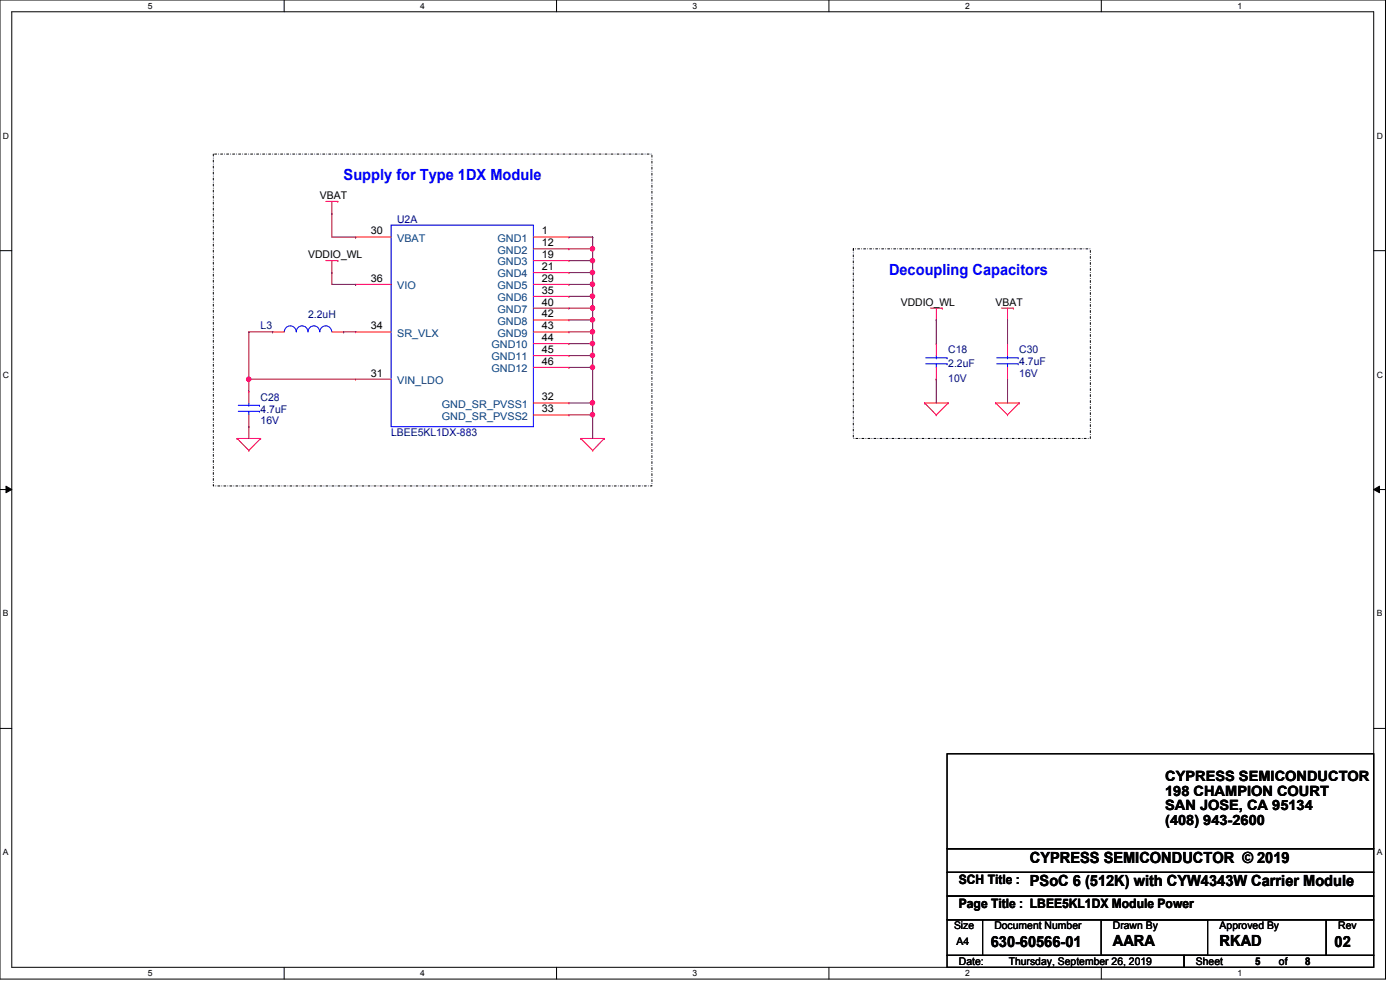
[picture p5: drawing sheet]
<svg xmlns="http://www.w3.org/2000/svg" width="297mm" height="210mm" viewBox="0 0 297 210" stroke-linecap="round" stroke-linejoin="round" font-family="sans-serif">
<path d="M0 0h293.9v207.7h-293.9zM2.5 2.5h288.9v202.7h-288.9z" fill="none" stroke="#000" stroke-width=".21"/>
<g fill="#fff">
<path d="M31.4 .3h.9v1.9h-.9z"/>
<path d="M31.4 205.4h.9v2h-.9z"/>
</g>
<path d="M60.3 0v2.5M60.3 205.2v2.5" fill="none" stroke="#000" stroke-width=".21"/>
<g fill="#fff">
<path d="M89.2 .3h.9v1.9h-.9z"/>
<path d="M89.2 205.4h.9v2h-.9z"/>
</g>
<path d="M118.1 0v2.5M118.1 205.2v2.5" fill="none" stroke="#000" stroke-width=".21"/>
<g fill="#fff">
<path d="M146.9 .3h1v1.9h-1z"/>
<path d="M146.9 205.4h1v2h-1z"/>
</g>
<path d="M175.9 0v2.5M175.9 205.2v2.5" fill="none" stroke="#000" stroke-width=".21"/>
<g fill="#fff">
<path d="M204.7 .3h1v1.9h-1z"/>
<path d="M204.7 205.4h1v2h-1z"/>
</g>
<path d="M233.6 0v2.5M233.6 205.2v2.5" fill="none" stroke="#000" stroke-width=".21"/>
<g fill="#fff">
<path d="M262.5 .3h1v1.9h-1z"/>
<path d="M262.5 205.4h1v2h-1z"/>
<path d="M.6 27.8h1.3v2h-1.3z"/>
<path d="M292.1 27.8h1.2v2h-1.2z"/>
<path d="M.6 78.5h1.3v2h-1.3z"/>
<path d="M292.1 78.5h1.2v2h-1.2z"/>
</g>
<path d="M0 53.2h2.5M291.4 53.2h2.5" fill="none" stroke="#000" stroke-width=".21"/>
<g fill="#fff">
<path d="M.6 129.2h1.2v1.9h-1.2z"/>
<path d="M292.1 129.2h1.1v1.9h-1.1z"/>
</g>
<path d="M0 103.8h2.5M1.3 103.1l1.2 .7-1.2 .7zM291.4 103.8l1.3-.7v1.4zM291.4 103.8h2.5" fill="none" stroke="#000" stroke-width=".21"/>
<path d="M1.3 103.1l1.2 .7-1.2 .7zM291.4 103.8l1.3-.7v1.4z" fill="#000"/>
<g fill="#fff">
<path d="M.6 179.8h1.2v2h-1.2z"/>
<path d="M292.1 179.8h1.1v2h-1.1z"/>
</g>
<path d="M0 154.5h2.5M200.9 159.9h90.5v20.1h-90.5zM291.4 154.5h2.5M200.9 180h90.5v5h-90.5zM200.9 185h90.5v5.1h-90.5zM200.9 195.1h7.5v7.5h-7.5zM200.9 190.1h90.5v5h-90.5zM208.4 195.1h72.9v7.5h-72.9zM233.6 195.1h22.6v7.5h-22.6zM281.3 195.1h10.1v7.5h-10.1zM200.9 202.6h50.3v2.6h-50.3zM251.2 202.6h40.2v2.6h-40.2z" fill="none" stroke="#000" stroke-width=".21"/>
<path d="M45.3 32.7h93v70.4h-93zM181 52.8h50.3v40.2h-50.3z" fill="none" stroke="#000" stroke-width=".21" stroke-dasharray=".4 .4 0 .4"/>
<g fill="none" stroke="#f00" stroke-width=".21">
<path d="M69.1 55.3h2.6M69.1 42.7h2.6M70.4 57.8h.1M70.4 45.3h.1M70.4 42.7v2.6M70.4 55.3v2.5M71.7 55.3h.1M71.7 42.7h.1M75.4 50.3h.1M75.4 50.3h7.6M113.2 55.3h7.5M113.2 50.3h7.5"/>
<path d="M113.2 52.8h7.5M113.2 57.8h7.5M120.7 50.3h.1M120.7 52.8h.1M120.7 55.3h.1M120.7 57.8h.1M57.8 70.4h.1M57.8 70.4h2.5M70.4 70.4h2.5M72.9 70.4h.1M75.4 60.3h.1M75.4 70.4h.1"/>
<path d="M75.4 60.3h7.6M75.4 70.4h7.6M113.2 65.4h7.5M113.2 60.3h7.5M113.2 70.4h7.5M113.2 62.9h7.5M113.2 67.9h7.5M113.2 72.9h7.5M113.2 75.4h7.5M113.2 77.9h7.5M120.7 60.3h.1M120.7 62.9h.1"/>
<path d="M120.7 65.4h.1M120.7 67.9h.1M120.7 70.4h.1M120.7 72.9h.1M120.7 75.4h.1M120.7 77.9h.1M197.4 65.4h2.5M198.6 67.9h.1M198.6 72.9h.1M198.6 65.4v2.5M198.6 72.9v2.5M198.6 77.9v2.5"/>
<path d="M199.9 65.4h.1M212.5 65.4h2.5M213.7 67.9h.1M213.7 72.9h.1M213.7 65.4v2.5M213.7 72.9v2.5M213.7 77.9v2.5M215 65.4h.1M50.3 93h.1M50.3 93h5M50.3 93l2.5 2.5M52.8 95.5h.1"/>
<path d="M52.8 83h.1M52.8 90.5h.1M52.8 83v2.5M52.8 88v2.5M55.3 93h.1M55.3 93l-2.5 2.5M75.4 80.4h.1M75.4 80.4h7.6M113.2 85.5h7.5M113.2 88h7.5M120.7 85.5h.1M120.7 88h.1"/>
<path d="M123.2 93h.1M123.2 93h5M123.2 93l2.5 2.5M125.7 95.5h.1M128.2 93h.1M128.2 93l-2.5 2.5M196.1 85.5h.1M196.1 85.5h5.1M196.1 85.5l2.5 2.5M198.6 88h.1M198.6 80.4h.1M201.2 85.5h.1"/>
<path d="M201.2 85.5l-2.6 2.5M211.2 85.5h.1M211.2 85.5h5M211.2 85.5l2.5 2.5M213.7 88h.1M213.7 80.4h.1M216.2 85.5h.1M216.2 85.5l-2.5 2.5"/>
</g>
<g fill="none" stroke="#00f" stroke-width=".21">
<path d="M83 47.8h30.2v42.7h-30.2zM60.3 70.4a1.25 1.25 0 0 1 1.3-1.3 1.25 1.25 0 0 1 1.2 1.3 1.25 1.25 0 0 1 1.3-1.3 1.25 1.25 0 0 1 1.2 1.3 1.25 1.25 0 0 1 1.3-1.3 1.25 1.25 0 0 1 1.2 1.3M67.9 70.4a1.25 1.25 0 0 1 1.2-1.3 1.25 1.25 0 0 1 1.3 1.3M196.4 77.2h4.5M196.4 75.9h4.5M198.6 75.9h.1M198.6 77.2h.1M198.6 75.4v.5M198.6 77.2v.7M200.9 77.2h.1M200.9 75.9h.1M211.5 77.2h4.5"/>
<path d="M211.5 75.9h4.5M213.7 75.9h.1M213.7 77.2h.1M213.7 75.4v.5M213.7 77.2v.7M216 77.2h.1M216 75.9h.1M50.5 87.2h4.5M50.5 86h4.5M52.8 86h.1M52.8 87.2h.1M52.8 85.5v.5"/>
<path d="M52.8 87.2v.8M55 87.2h.1M55 86h.1"/>
</g>
<g fill="none" stroke="#800040" stroke-width=".21">
<path d="M70.4 57.8h.1M70.4 45.3h.1M70.4 45.3v5h5M70.4 57.8v2.5h5M75.4 50.3h.1M120.7 50.3h5M120.7 52.8h5M125.7 50.3h.1M125.7 52.8h.1M125.7 50.3v5M75.4 60.3h.1M213.7 67.9h.1"/>
<path d="M213.7 67.9v5M213.7 80.4h.1M213.7 80.4v5.1"/>
</g>
<circle cx="125.7" cy="55.3" r=".47" fill="#f0f"/>
<circle cx="125.7" cy="55.3" r=".47" fill="none" stroke="#f0f" stroke-width=".21"/>
<circle cx="125.7" cy="52.8" r=".48" fill="#f0f"/>
<circle cx="125.7" cy="52.8" r=".48" fill="none" stroke="#f0f" stroke-width=".21"/>
<path d="M120.7 55.3h5M125.7 55.3h.1M125.7 55.3v2.5" fill="none" stroke="#800040" stroke-width=".21"/>
<circle cx="125.7" cy="57.8" r=".48" fill="#f0f"/>
<circle cx="125.7" cy="57.8" r=".48" fill="none" stroke="#f0f" stroke-width=".21"/>
<path d="M120.7 57.8h5M125.7 57.8h.1M125.7 57.8v5.1M120.7 60.3h5M125.7 60.3h.1" fill="none" stroke="#800040" stroke-width=".21"/>
<circle cx="125.7" cy="60.3" r=".48" fill="#f0f"/>
<circle cx="125.7" cy="60.3" r=".48" fill="none" stroke="#f0f" stroke-width=".21"/>
<path d="M120.7 62.9h5M125.7 62.9h.1" fill="none" stroke="#800040" stroke-width=".21"/>
<circle cx="125.7" cy="62.8" r=".47" fill="#f0f"/>
<circle cx="125.7" cy="62.8" r=".47" fill="none" stroke="#f0f" stroke-width=".21"/>
<path d="M120.7 65.4h5M125.7 62.9h.1M125.7 65.4h.1M125.7 62.9v2.5" fill="none" stroke="#800040" stroke-width=".21"/>
<circle cx="125.7" cy="65.3" r=".48" fill="#f0f"/>
<circle cx="125.7" cy="65.3" r=".48" fill="none" stroke="#f0f" stroke-width=".21"/>
<path d="M120.7 67.9h5M125.7 65.4h.1M125.7 67.9h.1M125.7 65.4v5" fill="none" stroke="#800040" stroke-width=".21"/>
<circle cx="125.7" cy="67.9" r=".47" fill="#f0f"/>
<circle cx="125.7" cy="67.9" r=".47" fill="none" stroke="#f0f" stroke-width=".21"/>
<path d="M120.7 70.4h5M125.7 70.4h.1M125.7 70.4v2.5" fill="none" stroke="#800040" stroke-width=".21"/>
<circle cx="125.7" cy="70.4" r=".48" fill="#f0f"/>
<circle cx="125.7" cy="70.4" r=".48" fill="none" stroke="#f0f" stroke-width=".21"/>
<path d="M120.7 72.9h5M125.7 72.9h.1" fill="none" stroke="#800040" stroke-width=".21"/>
<circle cx="125.7" cy="72.9" r=".48" fill="#f0f"/>
<circle cx="125.7" cy="72.9" r=".48" fill="none" stroke="#f0f" stroke-width=".21"/>
<path d="M125.7 72.9h.1M125.7 72.9v2.5" fill="none" stroke="#800040" stroke-width=".21"/>
<circle cx="125.7" cy="75.4" r=".47" fill="#f0f"/>
<circle cx="125.7" cy="75.4" r=".47" fill="none" stroke="#f0f" stroke-width=".21"/>
<path d="M120.7 75.4h5M120.7 77.9h5M125.7 75.4h.1M125.7 77.9h.1M125.7 75.4v10.1" fill="none" stroke="#800040" stroke-width=".21"/>
<circle cx="125.7" cy="85.4" r=".48" fill="#f0f"/>
<circle cx="125.7" cy="85.4" r=".48" fill="none" stroke="#f0f" stroke-width=".21"/>
<circle cx="125.7" cy="77.9" r=".48" fill="#f0f"/>
<circle cx="125.7" cy="77.9" r=".48" fill="none" stroke="#f0f" stroke-width=".21"/>
<path d="M120.7 85.5h5M125.7 85.5h.1M125.7 85.5v2.5" fill="none" stroke="#800040" stroke-width=".21"/>
<circle cx="125.7" cy="88" r=".47" fill="#f0f"/>
<circle cx="125.7" cy="88" r=".47" fill="none" stroke="#f0f" stroke-width=".21"/>
<g fill="none" stroke="#800040" stroke-width=".21">
<path d="M52.8 70.4h.1M52.8 70.4v10M72.9 70.4h.1M72.9 70.4h2.5M198.6 67.9h.1M198.6 67.9v5M52.8 80.4h.1M52.8 80.4h22.6M120.7 88h5M125.7 88h.1M125.7 88v5M198.6 80.4h.1"/>
<path d="M198.6 80.4v5.1"/>
</g>
<circle cx="52.8" cy="80.4" r=".48" fill="#f0f"/>
<circle cx="52.8" cy="80.4" r=".48" fill="none" stroke="#f0f" stroke-width=".21"/>
<path d="M52.8 70.4h5M57.8 70.4h.1M52.8 90.5h.1M52.8 80.4h.1M52.8 80.4v2.6M52.8 90.5v2.5" fill="none" stroke="#800040" stroke-width=".21"/>
<circle cx="125.7" cy="55.3" r=".47" fill="#f0f"/>
<circle cx="125.7" cy="55.3" r=".47" fill="none" stroke="#f0f" stroke-width=".21"/>
<circle cx="125.7" cy="52.8" r=".48" fill="#f0f"/>
<circle cx="125.7" cy="52.8" r=".48" fill="none" stroke="#f0f" stroke-width=".21"/>
<circle cx="125.7" cy="57.8" r=".48" fill="#f0f"/>
<circle cx="125.7" cy="57.8" r=".48" fill="none" stroke="#f0f" stroke-width=".21"/>
<circle cx="125.7" cy="60.3" r=".48" fill="#f0f"/>
<circle cx="125.7" cy="60.3" r=".48" fill="none" stroke="#f0f" stroke-width=".21"/>
<circle cx="125.7" cy="62.8" r=".47" fill="#f0f"/>
<circle cx="125.7" cy="62.8" r=".47" fill="none" stroke="#f0f" stroke-width=".21"/>
<circle cx="125.7" cy="65.3" r=".48" fill="#f0f"/>
<circle cx="125.7" cy="65.3" r=".48" fill="none" stroke="#f0f" stroke-width=".21"/>
<circle cx="125.7" cy="67.9" r=".47" fill="#f0f"/>
<circle cx="125.7" cy="67.9" r=".47" fill="none" stroke="#f0f" stroke-width=".21"/>
<circle cx="125.7" cy="70.4" r=".48" fill="#f0f"/>
<circle cx="125.7" cy="70.4" r=".48" fill="none" stroke="#f0f" stroke-width=".21"/>
<circle cx="125.7" cy="72.9" r=".48" fill="#f0f"/>
<circle cx="125.7" cy="72.9" r=".48" fill="none" stroke="#f0f" stroke-width=".21"/>
<circle cx="125.7" cy="75.4" r=".47" fill="#f0f"/>
<circle cx="125.7" cy="75.4" r=".47" fill="none" stroke="#f0f" stroke-width=".21"/>
<circle cx="125.7" cy="85.4" r=".48" fill="#f0f"/>
<circle cx="125.7" cy="85.4" r=".48" fill="none" stroke="#f0f" stroke-width=".21"/>
<circle cx="125.7" cy="77.9" r=".48" fill="#f0f"/>
<circle cx="125.7" cy="77.9" r=".48" fill="none" stroke="#f0f" stroke-width=".21"/>
<circle cx="125.7" cy="88" r=".47" fill="#f0f"/>
<circle cx="125.7" cy="88" r=".47" fill="none" stroke="#f0f" stroke-width=".21"/>
<circle cx="52.8" cy="80.4" r=".48" fill="#f0f"/>
<circle cx="52.8" cy="80.4" r=".48" fill="none" stroke="#f0f" stroke-width=".21"/>
<g font-size="3.3" fill="#00f">
<text x="72.9" y="38.2">Supply for Type 1DX Module</text>
<text x="188.6" y="58.3">Decoupling Capacitors</text>
</g>
<g font-size="3.3">
<text x="218.5" y="183">CYPRESS SEMICONDUCTOR © 2019</text>
<text x="218.5" y="188">PSoC 6 (512K) with CYW4343W Carrier Module</text>
<text x="210.2" y="200.9">630-60566-01</text>
<text x="236.1" y="200.6">AARA</text>
<text x="258.7" y="200.6">RKAD</text>
<text x="283.1" y="200.9">02</text>
</g>
<g font-size="3">
<text x="247.2" y="165.7">CYPRESS SEMICONDUCTOR</text>
<text x="247.2" y="168.8">198 CHAMPION COURT</text>
<text x="247.2" y="171.9">SAN JOSE, CA 95134</text>
<text x="247.2" y="175">(408) 943-2600</text>
</g>
<g font-size="2.8">
<text x="203.4" y="187.6">SCH Title :</text>
<text x="203.4" y="192.7">Page Title : LBEE5KL1DX Module Power</text>
</g>
<g font-size="2.2">
<text x="67.9" y="42.2">VBAT</text>
<text x="78.7" y="49.7">30</text>
<text x="114.9" y="49.7">1</text>
<text x="114.9" y="52.2">12</text>
<text x="65.4" y="54.8">VDDIO_WL</text>
<text x="78.7" y="59.8">36</text>
<text x="114.9" y="54.7">19</text>
<text x="114.9" y="57.3">21</text>
<text x="114.9" y="59.8">29</text>
<text x="114.9" y="62.3">35</text>
<text x="114.9" y="64.8">40</text>
<text x="191.1" y="64.9">VDDIO_WL</text>
<text x="211.2" y="64.9">VBAT</text>
<text x="78.7" y="69.8">34</text>
<text x="114.9" y="67.3">42</text>
<text x="114.9" y="69.8">43</text>
<text x="114.9" y="72.3">44</text>
<text x="114.9" y="74.9">45</text>
<text x="114.9" y="77.4">46</text>
<text x="78.7" y="79.9">31</text>
<text x="114.9" y="84.9">32</text>
<text x="114.9" y="87.5">33</text>
<text x="202.4" y="197.1">Size</text>
<text x="210.9" y="197.1">Document Number</text>
<text x="236.1" y="197.1">Drawn By</text>
<text x="258.7" y="197.1">Approved By</text>
<text x="283.9" y="197.1">Rev</text>
<text x="202.9" y="200.4">A4</text>
<text x="203.4" y="204.7">Date:</text>
<text x="214" y="204.7">Thursday, September 26, 2019</text>
<text x="253.7" y="204.7">Sheet</text>
<text x="266.3" y="204.7">5</text>
<text x="271.3" y="204.7">of</text>
<text x="276.9" y="204.7">8</text>
</g>
<g font-size="2.2" fill="#000080">
<text x="84.2" y="47.3">U2A</text>
<text x="55.3" y="69.9">L3</text>
<text x="65.4" y="67.4">2.2uH</text>
<text x="201.2" y="74.9">C18</text>
<text x="201.2" y="77.9">2.2uF</text>
<text x="216.2" y="74.9">C30</text>
<text x="216.2" y="77.5">4.7uF</text>
<text x="201.2" y="81">10V</text>
<text x="216.2" y="80">16V</text>
<text x="55.3" y="85">C28</text>
<text x="55.3" y="87.5">4.7uF</text>
<text x="55.3" y="90">16V</text>
<text x="83" y="92.5">LBEE5KL1DX-883</text>
</g>
<g font-size="2.2" fill="#004080">
<text x="84.2" y="51.3">VBAT</text>
<text x="105.5" y="51.3">GND1</text>
<text x="105.5" y="53.8">GND2</text>
<text x="105.5" y="56.3">GND3</text>
<text x="105.5" y="58.8">GND4</text>
<text x="84.2" y="61.3">VIO</text>
<text x="105.5" y="61.3">GND5</text>
<text x="105.5" y="63.9">GND6</text>
<text x="84.2" y="71.4">SR_VLX</text>
<text x="105.5" y="66.4">GND7</text>
<text x="105.5" y="68.9">GND8</text>
<text x="105.5" y="71.4">GND9</text>
<text x="104.3" y="73.9">GND10</text>
<text x="104.3" y="76.5">GND11</text>
<text x="84.2" y="81.4">VIN_LDO</text>
<text x="104.3" y="79">GND12</text>
<text x="93.7" y="86.5">GND_SR_PVSS1</text>
<text x="93.7" y="89">GND_SR_PVSS2</text>
</g>
<g font-size="1.8">
<text x="31.4" y="1.9">5</text>
<text x="89.2" y="1.9">4</text>
<text x="146.9" y="1.9">3</text>
<text x="204.7" y="1.9">2</text>
<text x="262.5" y="1.9">1</text>
<text x=".6" y="29.4">D</text>
<text x="292.1" y="29.4">D</text>
<text x=".6" y="80.1">C</text>
<text x="292.1" y="80.1">C</text>
<text x=".6" y="130.8">B</text>
<text x="292.1" y="130.8">B</text>
<text x=".6" y="181.4">A</text>
<text x="292.1" y="181.4">A</text>
<text x="31.4" y="207.1">5</text>
<text x="89.2" y="207.1">4</text>
<text x="146.9" y="207.1">3</text>
<text x="204.7" y="207.1">2</text>
<text x="262.5" y="207.1">1</text>
</g>
</svg>
